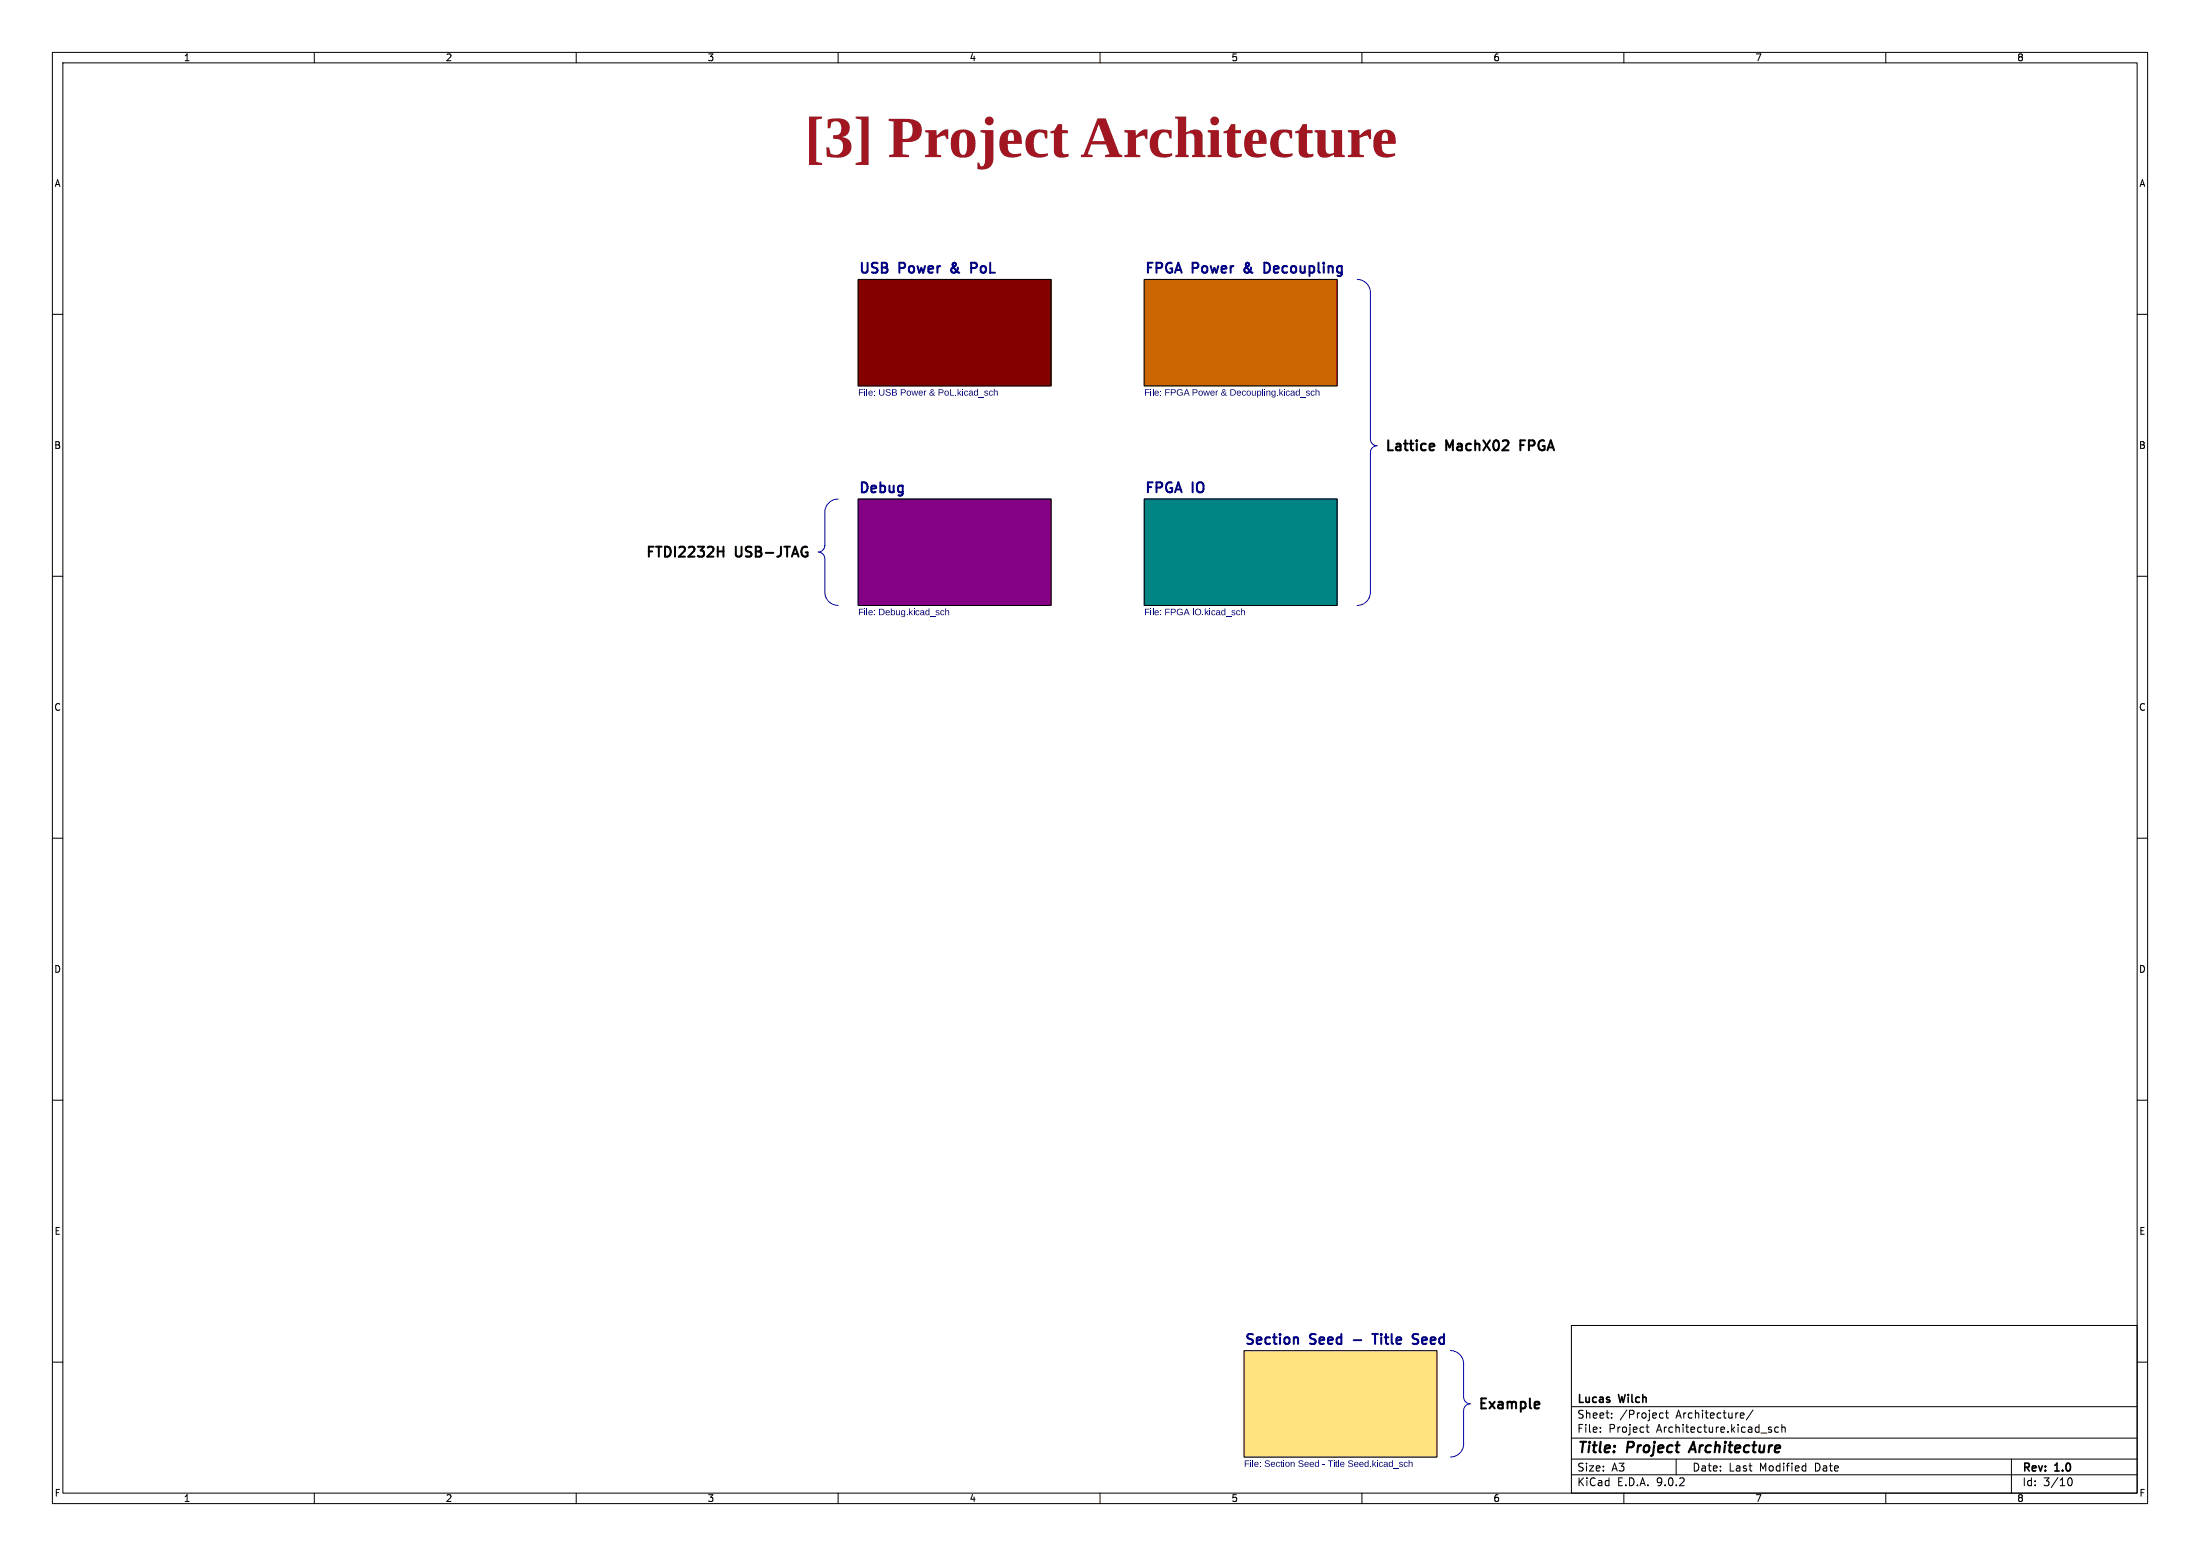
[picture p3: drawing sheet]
<svg xmlns="http://www.w3.org/2000/svg" width="420mm" height="297mm" viewBox="0 0 420 297" stroke-linecap="round" stroke-linejoin="round" font-family="sans-serif">
<g fill="none" stroke="#000" stroke-width=".19">
<path d="M10 10h400v277h-400zM12 12h396v273h-396zM60 10v2M110 10v2M160 10v2M210 10v2M260 10v2M310 10v2M360 10v2M10 60h2M408 60h2M163.8 95.3h36.9v20.3h-36.9z"/>
<path d="M10 110h2M408 110h2M10 160h2M408 160h2M10 210h2M408 210h2M300 253h108v32h-108zM10 260h2M300 278.5h108M300 274.5h108M300 268.5h108M305.5 273.2v.2"/>
<path d="M305.5 272.5v.1M307.7 270.5v.2M307.7 269.8v.1M314.2 272.4h.6M314.4 271.9v1.3l.4 .2M316.9 270.6h.6M316.9 269.8h.6M317.9 269.7h.6M318.2 269.2v1.3l.3 .2M320 278.5v3M332.4 269.7l.5 .1v.2l-.7 .2M332.9 270.6l-.5 .1"/>
<path d="M334.7 269.1l-1.3 1.9M337.8 272.4l.4 .1M337.8 272.9l.4 .1v.2l-.2 .2h-.3M339.5 272.5l-.4-.1-.3 .3 .1 .6h.6M340.2 272.5l.2-.1 .3 .1 .1 .9M340.2 271.9v1.5M344.3 279.8l.4 .1M344.7 279.3v1.5M384 278.5v6.5M408 260h2M60 285v2M110 285v2"/>
<path d="M160 285v2M210 285v2M260 285v2M300 281.5h108M310 285v2M344.7 280.7l-.4 .1M360 285v2M394.7 282.7l.2-.5 .2-.1a.8 .8 0 0 1 .5 .7 .8 .8 0 0 1-.5 .8l-.2-.2-.2-.4"/>
</g>
<path d="M323.3 275.2l-.9 2" fill="none" stroke="#000" stroke-width=".4"/>
<path d="M163.8 95.3h36.9v20.3h-36.9z" fill="#840084" stroke="#840084" stroke-width=".19"/>
<path d="M163.8 53.3h36.9v20.4h-36.9z" fill="#840000" stroke="#840000" stroke-width=".19"/>
<path d="M237.5 257.8h36.8v20.3h-36.8z" fill="#ffe37f" stroke="#ffe37f" stroke-width=".19"/>
<path d="M218.4 95.3h36.9v20.3h-36.9z" fill="#008484" stroke="#008484" stroke-width=".19"/>
<path d="M218.4 53.3h36.9v20.4h-36.9z" fill="#c60" stroke="#c60" stroke-width=".19"/>
<g fill="#000084">
<path d="M164 116.2h.8v.1h-.7v.5h.7v.1h-.7v.5h-.1z"/>
<path d="M165 116.1h.2v.2h-.2z"/>
<path d="M165.4 116.1h.2v1.3h-.2z"/>
<path d="M167.8 116.2h.4a.61 .61 0 0 1 .7 .6 .61 .61 0 0 1-.6 .6h-.5v-.1h.5a.48 .48 0 0 0 .4-.5 .48 .48 0 0 0-.5-.5h-.2v1h-.2z"/>
<path d="M170.1 116.1h.1v.5a.39 .39 0 0 1 .6-.1 .39 .39 0 0 1 .1 .6l-.2 .3-.5-.1v.1h-.1v-.4h.1l.1 .3a.32 .32 0 0 0 .4-.3 .32 .32 0 0 0-.4-.4l-.1 .4h-.1z"/>
<path d="M173.5 116.1h.2v.8l.4-.4h.2l-.4 .4 .4 .5h-.2l-.3-.4-.1 .4h-.2z"/>
<path d="M174.4 116.1h.2v.2h-.2z"/>
<path d="M176.8 116.5h.3l.2 .1v-.5h.1v1.3h-.1v-.1a.36 .36 0 0 1-.5 .1 .36 .36 0 0 1-.2-.4h.2a.26 .26 0 0 0 .3 .3 .26 .26 0 0 0 .2-.4l-.2-.3a.26 .26 0 0 0-.3 .1 .26 .26 0 0 0 0 .3h-.2z"/>
<path d="M180.4 116.1h.2v.5l.2-.1 .3 .1 .1 .8h-.2v-.7l-.2-.1-.2 .2v.6h-.2z"/>
</g>
<path d="M163.8 53.3h36.9v20.4h-36.9z" fill="none" stroke="#000" stroke-width=".19"/>
<path d="M181.7 51.2v.7M186.3 50.2h-.9v1.9M186.3 51.1l-.9 .1" fill="none" stroke="#000084" stroke-width=".38"/>
<g fill="#000084">
<path d="M164 74.3h.8v.1h-.7v.5h.7v.1h-.7v.5h-.1z"/>
<path d="M165 74.2h.2v.2h-.2z"/>
<path d="M165 74.6h.2v.9h-.2z"/>
<path d="M165.4 74.2h.2v1.3h-.2z"/>
<path d="M165.9 74.7l.2-.1a.42 .42 0 0 1 .5 .5h-.7l.2 .3 .5-.1-.3 .2a.44 .44 0 0 1-.5-.5h.7a.26 .26 0 0 0-.3-.3 .26 .26 0 0 0-.3 .3h-.1z"/>
<path d="M166.9 74.6h.1v.2h-.1z"/>
<path d="M166.9 75.3h.1v.2h-.1z"/>
<path d="M167.8 74.3h.2v.8a.34 .34 0 0 0 .3 .3 .34 .34 0 0 0 .4-.4v-.7h.1v.8a.51 .51 0 0 1-.5 .4 .51 .51 0 0 1-.5-.4z"/>
<path d="M169.2 74.4l.6-.1 .2 .3h-.1a.26 .26 0 0 0-.4-.3 .26 .26 0 0 0-.1 .5h.2a.4 .4 0 0 1 .5 .5 .4 .4 0 0 1-.7 .2l-.3-.1-.1-.2h.2a.31 .31 0 0 0 .4 .3 .31 .31 0 0 0 .2-.5l-.6-.2z"/>
<path d="M170.3 74.3h.4a.31 .31 0 0 1 .4 .2 .31 .31 0 0 1-.2 .4 .33 .33 0 0 1 .3 .4 .33 .33 0 0 1-.4 .2h-.5v-.1h.5a.23 .23 0 0 0 .3-.2 .23 .23 0 0 0-.3-.3h-.3v.5h-.2v-.6h.6l.1-.2-.1-.2h-.4v.4h-.2z"/>
<path d="M172 74.3h.5a.38 .38 0 0 1 .4 .4 .38 .38 0 0 1-.4 .3h-.4v.5h-.1v-.6h.5a.24 .24 0 0 0 .3-.2 .24 .24 0 0 0-.3-.3h-.4v.5h-.1z"/>
<path d="M173.2 74.7a.45 .45 0 0 1 .7 0 .45 .45 0 0 1-.2 .7 .45 .45 0 0 1-.6-.2v-.2h.2a.3 .3 0 0 0 .3 .4 .3 .3 0 0 0 .2-.5l-.2-.2a.28 .28 0 0 0-.3 .3h-.2z"/>
<path d="M174 74.6h.2l.1 .8 .3-.8h.1l.2 .8 .2-.8h.2l-.3 .9h-.2l-.2-.8-.2 .8h-.1z"/>
<path d="M175.5 74.7l.2-.1a.42 .42 0 0 1 .5 .5h-.7l.2 .3 .5-.1-.3 .2a.44 .44 0 0 1-.5-.5h.6a.26 .26 0 0 0-.2-.3 .26 .26 0 0 0-.3 .3h-.1z"/>
<path d="M176.4 74.6h.1v.2l.3-.2v.1l-.2 .1-.1 .7h-.1z"/>
<path d="M177.7 74.4a.31 .31 0 0 1 .5 .1 .31 .31 0 0 1-.3 .4l.2 .3 .2-.3h.1l-.2 .4 .3 .1v.1h-.9l-.2-.3 .3 .2 .3-.1-.2-.4-.2 .3h-.2v-.1a.29 .29 0 0 0 .3-.2 .29 .29 0 0 0-.1-.3h.2a.17 .17 0 0 0 .2 .1 .17 .17 0 0 0 .1-.3 .17 .17 0 0 0-.3 .1l-.2 .1z"/>
<path d="M179.2 74.3h.5a.38 .38 0 0 1 .4 .4 .38 .38 0 0 1-.4 .3h-.4v.5h-.1v-.6h.5a.24 .24 0 0 0 .3-.2 .24 .24 0 0 0-.3-.3h-.4v.5h-.1z"/>
<path d="M180.4 74.7a.45 .45 0 0 1 .7 0 .45 .45 0 0 1-.2 .7 .45 .45 0 0 1-.6-.2v-.2h.2a.3 .3 0 0 0 .3 .4 .3 .3 0 0 0 .2-.5l-.2-.2a.28 .28 0 0 0-.3 .3h-.2z"/>
<path d="M181.4 74.3h.1v1.1h.6v.1h-.7z"/>
<path d="M182.4 75.3h.1v.2h-.1z"/>
<path d="M182.8 74.2h.2v.8l.4-.4h.2l-.4 .4 .4 .5h-.2l-.3-.4-.1 .4h-.2z"/>
<path d="M183.7 74.2h.2v.2h-.2z"/>
<path d="M183.7 74.6h.2v.9h-.2z"/>
<path d="M184.2 74.7l.1-.1a.37 .37 0 0 1 .5 .2l-.2-.1a.31 .31 0 0 0-.4 .3 .31 .31 0 0 0 .4 .3l.2-.1a.44 .44 0 0 1-.7 .2 .44 .44 0 0 1 0-.7z"/>
<path d="M185 74.7l.4-.1h.2l.2 .9h-.2v-.2l-.3 .2h-.3l-.1-.2 .4 .1 .3-.3a.26 .26 0 0 0-.3-.1 .26 .26 0 0 0-.2 .3h-.2l.1-.3 .6-.1-.1-.1-.2-.1-.3 .1z"/>
<path d="M186.1 74.6h.2l.3 .1v-.5h.1v1.3h-.1v-.1a.36 .36 0 0 1-.5 .1 .36 .36 0 0 1-.2-.5h.2a.26 .26 0 0 0 .2 .4 .26 .26 0 0 0 .3-.4l-.2-.3a.26 .26 0 0 0-.3 .1 .26 .26 0 0 0 0 .2h-.2z"/>
<path d="M186.8 75.8h1v.1h-1z"/>
<path d="M188 74.7l.5-.1 .1 .2h-.1a.18 .18 0 0 0-.3-.2 .18 .18 0 0 0 0 .3 .34 .34 0 0 1 .4 .4 .34 .34 0 0 1-.5 .2l-.2-.2h.1a.22 .22 0 0 0 .3 .2 .22 .22 0 0 0 .1-.4l-.4-.1z"/>
<path d="M188.9 74.7l.1-.1a.37 .37 0 0 1 .5 .2l-.2-.1a.31 .31 0 0 0-.4 .3 .31 .31 0 0 0 .5 .3l.2-.1a.44 .44 0 0 1-.7 .2 .44 .44 0 0 1-.1-.7z"/>
<path d="M189.7 74.2h.2v.5l.2-.1 .3 .1 .1 .8h-.2v-.7l-.2-.1-.2 .2v.6h-.2z"/>
</g>
<path d="M237.5 257.8h36.8v20.3h-36.8z" fill="none" stroke="#000" stroke-width=".19"/>
<path d="M262 254.6h1.1M262.5 254.6v1.9M270 254.6l.8 .1M270 255.5a.7 .7 0 0 1 .8 .5l-.2 .4-.7 .1" fill="none" stroke="#000084" stroke-width=".38"/>
<g fill="#000084">
<path d="M237.6 278.8h.9v.1h-.7v.5h.7v.1h-.7v.5h-.2z"/>
<path d="M238.7 278.7h.2v.1h-.2z"/>
<path d="M239.1 278.7h.1v1.3h-.1z"/>
<path d="M241.5 278.9l.6-.1 .3 .2-.1 .1a.26 .26 0 0 0-.4-.3 .26 .26 0 0 0-.1 .4l.2 .1a.4 .4 0 0 1 .4 .5 .4 .4 0 0 1-.6 .2l-.3-.2-.1-.1h.2a.31 .31 0 0 0 .4 .2 .31 .31 0 0 0 .2-.4l-.6-.2z"/>
<path d="M245 278.7h.2v.1h-.2z"/>
<path d="M248 278.9l.6-.1 .2 .2-.1 .1a.26 .26 0 0 0-.4-.3 .26 .26 0 0 0-.1 .4l.2 .1a.4 .4 0 0 1 .5 .5 .4 .4 0 0 1-.7 .2l-.3-.2-.1-.1h.2a.31 .31 0 0 0 .4 .2 .31 .31 0 0 0 .2-.4l-.6-.2z"/>
<path d="M251.1 279.1l.3-.1 .2 .2v-.5h.2v1.3h-.2v-.2a.36 .36 0 0 1-.4 .2 .36 .36 0 0 1-.2-.5h.2a.26 .26 0 0 0 .2 .4 .26 .26 0 0 0 .2-.4l-.2-.4a.26 .26 0 0 0-.2 .1 .26 .26 0 0 0 0 .3h-.2z"/>
<path d="M253.5 278.8h1v.1h-.4v1.1h-.2v-1.1h-.4z"/>
<path d="M254.6 278.7h.1v.1h-.1z"/>
<path d="M255.5 278.7h.1v1.3h-.1z"/>
<path d="M257.4 278.9l.6-.1 .3 .2-.2 .1a.26 .26 0 0 0-.3-.3 .26 .26 0 0 0-.1 .4l.2 .1a.4 .4 0 0 1 .4 .5 .4 .4 0 0 1-.6 .2l-.3-.2-.1-.1h.2a.31 .31 0 0 0 .4 .2 .31 .31 0 0 0 .2-.4l-.6-.2z"/>
<path d="M260.6 279.1l.3-.1 .2 .2v-.5h.2v1.3h-.2v-.2a.36 .36 0 0 1-.5 .2 .36 .36 0 0 1-.1-.5h.1a.26 .26 0 0 0 .3 .4 .26 .26 0 0 0 .2-.4l-.2-.4a.26 .26 0 0 0-.2 .1 .26 .26 0 0 0-.1 .3h-.1z"/>
<path d="M262 278.7h.2v.8l.4-.5h.2l-.4 .4 .4 .6h-.2l-.3-.4-.1 .4h-.2z"/>
<path d="M262.9 278.7h.1v.1h-.1z"/>
<path d="M265.3 279.1l.2-.1 .3 .2v-.5h.1v1.3h-.1v-.2a.36 .36 0 0 1-.5 .2 .36 .36 0 0 1-.2-.5h.2a.26 .26 0 0 0 .2 .4 .26 .26 0 0 0 .3-.4l-.2-.4a.26 .26 0 0 0-.3 .1 .26 .26 0 0 0 0 .3h-.2z"/>
<path d="M268.9 278.7h.2v.5l.2-.2 .3 .1 .1 .9h-.2v-.7l-.2-.2-.2 .2v.7h-.2z"/>
</g>
<path d="M218.4 95.3h36.9v20.3h-36.9z" fill="none" stroke="#000" stroke-width=".19"/>
<g fill="#000084">
<path d="M218.6 116.2h.9v.1h-.7v.5h.6v.1h-.6v.5h-.2z"/>
<path d="M219.6 116.1h.2v.2h-.2z"/>
<path d="M219.6 116.5h.2v.9h-.2z"/>
<path d="M220 116.1h.2v1.3h-.2z"/>
<path d="M220.5 116.6l.2-.1a.42 .42 0 0 1 .5 .5h-.6l.1 .3 .5-.1-.3 .2a.44 .44 0 0 1-.5-.5h.7a.26 .26 0 0 0-.3-.3 .26 .26 0 0 0-.2 .3h-.2z"/>
<path d="M221.5 116.5h.1v.2h-.1z"/>
<path d="M221.5 117.2h.1v.2h-.1z"/>
<path d="M222.4 116.2h.9v.1h-.7v.5h.7v.1h-.7v.5h-.2z"/>
<path d="M223.5 116.2h.5a.38 .38 0 0 1 .5 .4 .38 .38 0 0 1-.5 .3h-.3v.5h-.2v-.6h.5a.24 .24 0 0 0 .3-.2 .24 .24 0 0 0-.3-.3h-.3v.5h-.2z"/>
<path d="M224.8 116.3l.6-.1 .3 .2-.1 .1a.49 .49 0 0 0-.7 0 .49 .49 0 0 0 .1 .7 .49 .49 0 0 0 .7 0v-.2h-.4v-.2h.5v.4a.67 .67 0 0 1-.9 .1 .67 .67 0 0 1-.1-1z"/>
<path d="M226.4 116.2h.2l.5 1.2h-.1l-.2-.3h-.5l-.2 .3h-.2l.2-.5h.7l-.3-.6-.2 .6h-.2z"/>
<path d="M227.7 116.2h.2v1.2h-.2z"/>
<path d="M228.3 116.3a.62 .62 0 0 1 .9 .1 .62 .62 0 0 1-.3 1 .62 .62 0 0 1-.8-.6h.2a.45 .45 0 0 0 .6 .4 .45 .45 0 0 0 .1-.8 .45 .45 0 0 0-.7 .3l-.2 .1z"/>
<path d="M229.6 117.2h.1v.2h-.1z"/>
<path d="M230 116.1h.2v.8l.4-.4h.2l-.4 .4 .4 .5h-.2l-.3-.4-.1 .4h-.2z"/>
<path d="M230.9 116.1h.2v.2h-.2z"/>
<path d="M230.9 116.5h.2v.9h-.2z"/>
<path d="M231.4 116.6l.1-.1a.37 .37 0 0 1 .5 .2l-.2-.1a.31 .31 0 0 0-.4 .4 .31 .31 0 0 0 .4 .2l.2-.1a.44 .44 0 0 1-.7 .3 .44 .44 0 0 1 0-.7z"/>
<path d="M232.2 116.6l.4-.1h.2l.3 .9h-.3v-.2l-.3 .2h-.3l-.1-.2 .4 .1 .3-.3a.26 .26 0 0 0-.3 0 .26 .26 0 0 0-.2 .2h-.2l.1-.3h.6l-.1-.2-.1-.1-.4 .1z"/>
<path d="M233.3 116.5h.2l.3 .1v-.5h.1v1.3h-.1v-.1a.36 .36 0 0 1-.5 .1 .36 .36 0 0 1-.2-.4h.2a.26 .26 0 0 0 .2 .3 .26 .26 0 0 0 .3-.4l-.2-.3a.26 .26 0 0 0-.3 .1 .26 .26 0 0 0 0 .3h-.2z"/>
<path d="M234 117.7h1v.1h-1z"/>
<path d="M235.2 116.6l.5-.1 .1 .2h-.1a.18 .18 0 0 0-.3-.2 .18 .18 0 0 0 0 .3 .34 .34 0 0 1 .4 .5 .34 .34 0 0 1-.5 .1l-.2-.2h.1a.22 .22 0 0 0 .3 .2 .22 .22 0 0 0 .1-.3l-.4-.2z"/>
<path d="M236.1 116.6l.1-.1a.37 .37 0 0 1 .6 .2l-.3-.1a.31 .31 0 0 0-.3 .4 .31 .31 0 0 0 .4 .2l.2-.1a.44 .44 0 0 1-.7 .3 .44 .44 0 0 1 0-.7z"/>
<path d="M236.9 116.1h.2v.5l.2-.1 .3 .1 .1 .8h-.2v-.7l-.2-.1-.2 .2v.6h-.2z"/>
</g>
<path d="M218.4 53.3h36.9v20.4h-36.9z" fill="none" stroke="#000" stroke-width=".19"/>
<path d="M237.6 51.2v.7M242.3 50.4l-.5-.2h-.4v1.9h.4l.5-.3" fill="none" stroke="#000084" stroke-width=".38"/>
<g fill="#000084">
<path d="M218.6 74.3h.9v.1h-.7v.5h.6v.1h-.6v.5h-.2z"/>
<path d="M219.6 74.2h.2v.2h-.2z"/>
<path d="M220 74.2h.2v1.3h-.2z"/>
<path d="M222.4 74.3h.9v.1h-.7v.5h.7v.1h-.7v.5h-.2z"/>
<path d="M223.5 74.3h.5a.38 .38 0 0 1 .5 .4 .38 .38 0 0 1-.5 .3h-.3v.5h-.2v-.6h.5a.24 .24 0 0 0 .3-.2 .24 .24 0 0 0-.3-.3h-.3v.5h-.2z"/>
<path d="M224.8 74.4l.6-.1 .3 .2-.1 .1a.49 .49 0 0 0-.7 0 .49 .49 0 0 0 .1 .7 .49 .49 0 0 0 .7 0v-.3h-.4v-.1h.5v.4a.67 .67 0 0 1-.9 .1 .67 .67 0 0 1-.1-1z"/>
<path d="M226.4 74.3h.2l.5 1.2h-.1l-.2-.3h-.5l-.2 .3h-.2l.2-.5h.7l-.3-.6-.2 .6h-.2z"/>
<path d="M227.7 74.3h.5a.38 .38 0 0 1 .4 .4 .38 .38 0 0 1-.4 .3h-.4v.5h-.1v-.6h.5a.24 .24 0 0 0 .2-.2 .24 .24 0 0 0-.2-.3h-.4v.5h-.1z"/>
<path d="M233.4 74.4a.31 .31 0 0 1 .5 .1 .31 .31 0 0 1-.3 .4l.2 .3 .2-.3h.1l-.2 .4 .3 .1v.1h-.9l-.2-.3 .3 .2 .3-.1-.2-.4-.2 .3h-.2v-.1a.29 .29 0 0 0 .3-.2 .29 .29 0 0 0-.1-.3h.2a.17 .17 0 0 0 .2 .1 .17 .17 0 0 0 0-.3 .17 .17 0 0 0-.2 .1l-.2 .1z"/>
<path d="M234.9 74.3h.4a.61 .61 0 0 1 .6 .6 .61 .61 0 0 1-.6 .6h-.4v-.1h.4a.48 .48 0 0 0 .5-.5 .48 .48 0 0 0-.5-.5h-.3v1h-.1z"/>
<path d="M241 74.2h.1v1.3h-.1z"/>
<path d="M241.4 74.2h.1v.2h-.1z"/>
<path d="M244.2 74.2h.2v.8l.4-.4h.2l-.4 .4 .4 .5h-.2l-.3-.4-.1 .4h-.2z"/>
<path d="M245.1 74.2h.2v.2h-.2z"/>
<path d="M247.5 74.6h.3l.2 .1v-.5h.1v1.3h-.1v-.1a.36 .36 0 0 1-.5 .1 .36 .36 0 0 1-.2-.5h.2a.26 .26 0 0 0 .3 .4 .26 .26 0 0 0 .2-.4l-.2-.3a.26 .26 0 0 0-.3 .1 .26 .26 0 0 0 0 .2h-.2z"/>
<path d="M251.1 74.2h.2v.5l.2-.1 .4 .1v.8h-.2v-.7l-.2-.1-.2 .2v.6h-.2z"/>
</g>
<path d="M259.1 53.3a2.54 2.54 0 0 1 2.5 2.6v27.9a1.28 1.28 0 0 0 1.3 1.3 1.28 1.28 0 0 0-1.3 1.3v26.6a2.56 2.56 0 0 1-2.5 2.6M157.5 97.8v6.3M160 95.3a2.56 2.56 0 0 0-2.5 2.5M157.5 104.1a1.28 1.28 0 0 1-1.3 1.3 1.28 1.28 0 0 1 1.3 1.2M157.5 113a2.54 2.54 0 0 0 2.5 2.5M157.5 106.7v6.3M276.9 257.8a2.56 2.56 0 0 1 2.5 2.5M279.4 260.3v6.4M279.4 269.2v6.4M279.4 266.7a1.28 1.28 0 0 0 1.3 1.2 1.28 1.28 0 0 0-1.3 1.3M279.4 275.6a2.54 2.54 0 0 1-2.5 2.5" fill="none" stroke="#0000c2" stroke-width=".19"/>
<g fill="none" stroke="#000" stroke-width=".38">
<path d="M265 84v2M268.3 84v1.7M269.4 84v1.7M270.5 84v.2M273.5 84.7l.2 .1 .1 .3-.9 .2M273.7 85.9l-.2 .1M276.1 86v-2l.6 1.4 .7-1.4v2M281.6 84v2M283.2 84l1.2 2M284.4 84l-1.2 2M285.3 84.2l.2-.2 .5 .2M286.9 84.2l.3-.2h.4l.3 .2"/>
<path d="M290.2 85h.7M291.1 84h-.9v2M292.9 84.2l-.3-.2h-.7v2M294.8 84.1a.69 .69 0 0 0-.9 .2M295.4 86l.6-2 .7 2M124.8 104.3h-.9v2M125.2 104.3h1.1M125.8 104.3v2M127.9 104.6l-.5-.3h-.4v2M128.9 104.3v2M129.7 104.5l.2-.2h.5l.3 .2M131.5 104.5l.3-.2h.4l.3 .2"/>
<path d="M133.2 104.3h1.2l-.6 .8M135.1 104.5l.3-.2h.4l.3 .2M137 104.3v2M137 105.3h1.1M138.1 104.3v2M140.5 104.3v1.6M141.6 104.3v1.6M143.5 104.4l-.8-.1-.2 .2M145.2 104.5l-.3-.2h-.6v2M149.1 104.3v1.4M149.7 104.3h1.1M150.3 104.3v2"/>
<path d="M151.2 106.3l.6-2 .6 2M154.1 104.4a.69 .69 0 0 0-.9 .2M283.7 266.9h-.9v1.9M292.1 266.9v1.7M293.8 267.7l.1 .3-.9 .2"/>
</g>
<text font-size="11.1" fill="#a21622" x="153.6" y="32.9">[3] ProjectArchitecture</text>
<g font-size="2.8">
<text x="301" y="277.9">Title:</text>
<text x="310.6" y="277.9">Project</text>
<text x="323.5" y="277.9">Architecture</text>
</g>
<g font-size="2.7" fill="#000084">
<text x="163.8" y="52.3">USB</text>
<text x="171.8" y="52.3">Power</text>
<text x="182.4" y="52.3">&amp;</text>
<text x="187" y="52.3">PoL</text>
<text x="218.4" y="52.3">FPGA</text>
<text x="227.7" y="52.3">Power</text>
<text x="238.4" y="52.3">&amp;</text>
<text x="243" y="52.3">Decoupling</text>
<text x="163.8" y="94.2">Debug</text>
<text x="218.4" y="94.2">FPGA</text>
<text x="227.7" y="94.2">IO</text>
<text x="237.5" y="256.8">Section</text>
<text x="250.2" y="256.8">Seed</text>
<text x="259.2" y="256.8">-</text>
<text x="263.8" y="256.8">Title</text>
<text x="272.1" y="256.8">Seed</text>
</g>
<g font-size="2.7">
<text x="264.3" y="87">Lattice</text>
<text x="276.1" y="87">MachX02</text>
<text x="291.1" y="87">FPGA</text>
<text x="122.9" y="107.3">FTDI2232H</text>
<text x="140.3" y="107.3">USB-JTAG</text>
<text x="282.1" y="269.9">Example</text>
</g>
<g font-size="2.1">
<text x="301" y="268.2">Lucas</text>
<text x="309.2" y="268.2">Wilch</text>
<text x="301" y="273.7">File:</text>
<text x="301" y="271">Sheet:</text>
<text x="307.1" y="273.7">Project</text>
<text x="309.2" y="271">/Project</text>
<text x="316.3" y="273.7">Architecture.kicad_sch</text>
<text x="320" y="271">Architecture/</text>
<text x="301" y="281.1">Size:</text>
<text x="307.6" y="281.1">A3</text>
<text x="323" y="281.1">Date:</text>
<text x="330" y="281.1">Last</text>
<text x="335.9" y="281.1">Modified</text>
<text x="346.6" y="281.1">Date</text>
<text x="386" y="281.3">Rev:</text>
<text x="392.4" y="281.3">1.0</text>
<text x="301" y="283.9">KiCad</text>
<text x="308.7" y="283.9">E.D.A.</text>
<text x="316.3" y="283.9">9.0.2</text>
<text x="386" y="283.9">Id:</text>
<text x="390.1" y="283.9">3/10</text>
</g>
<g font-size="1.8">
<text x="35" y="11.9">1</text>
<text x="85" y="11.9">2</text>
<text x="135" y="11.9">3</text>
<text x="185" y="11.9">4</text>
<text x="235" y="11.9">5</text>
<text x="285" y="11.9">6</text>
<text x="335" y="11.9">7</text>
<text x="385" y="11.9">8</text>
<text x="10.3" y="35.9">A</text>
<text x="408.3" y="35.9">A</text>
<text x="10.3" y="85.9">B</text>
<text x="408.2" y="85.9">B</text>
<text x="10.3" y="135.9">C</text>
<text x="408.2" y="135.9">C</text>
<text x="10.3" y="185.9">D</text>
<text x="408.2" y="185.9">D</text>
<text x="10.3" y="235.9">E</text>
<text x="408.3" y="235.9">E</text>
<text x="10.3" y="285.9">F</text>
<text x="35" y="286.9">1</text>
<text x="85" y="286.9">2</text>
<text x="135" y="286.9">3</text>
<text x="185" y="286.9">4</text>
<text x="235" y="286.9">5</text>
<text x="285" y="286.9">6</text>
<text x="335" y="286.9">7</text>
<text x="385" y="286.9">8</text>
<text x="408.3" y="285.9">F</text>
</g>
<g font-size="1.8" fill="#000084">
<text x="218.4" y="76.2">File: FPGA Power &amp; Decoupling.kicad_sch</text>
<text x="163.8" y="118.1">File: Debug.kicad_sch</text>
<text x="237.5" y="280.7">File: Section Seed - Title Seed.kicad_sch</text>
</g>
</svg>
